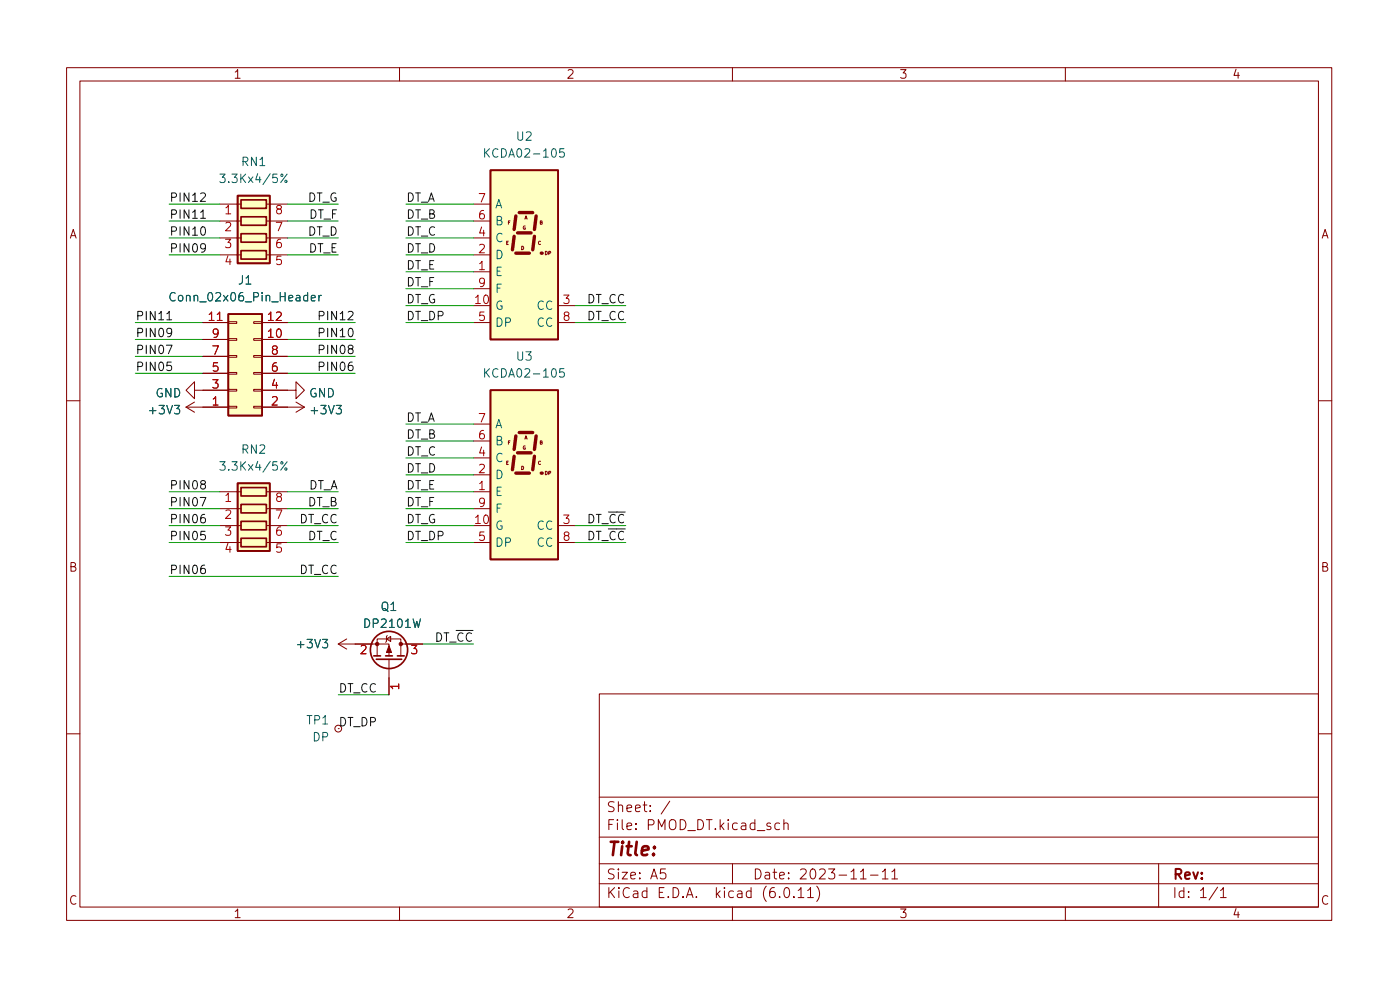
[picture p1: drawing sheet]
<svg xmlns="http://www.w3.org/2000/svg" width="210mm" height="148mm" viewBox="0 0 210 148" stroke-linecap="round" stroke-linejoin="round" font-family="sans-serif">
<g fill="none" stroke="#840000" stroke-width=".15">
<path d="M10 10.2h190v128h-190zM12 12.2h186v124h-186zM60 10.2v2M110 10.2v2M160 10.2v2M33 30.6h3.2M33 33.2h3.2M33 35.7h3.2M33 38.3h3.2M40 30.6h3.2M40 33.2h3.2M40 35.7h3.2"/>
<path d="M40 38.3h3.2M10 60.2h2M198 60.2h2M10 110.2h2M90 104.2h108v32h-108zM90 119.7h108M198 110.2h2M60 136.2v2M90 132.7h108M90 129.7h108M90 125.7h108M95.5 124.4v.1"/>
<path d="M95.5 123.6v.2M97.7 121.7v.1M97.7 120.9v.2M100.6 120.3l-1.3 1.9M110 136.2v2M110 129.7v3M117.7 123.7a.37 .37 0 0 1 .7 .1v.7M122.7 133a1.72 1.72 0 0 1 0 2.3M130.7 131.4h1.2M132.5 130.9l.4-.5v1.5M132.5 131.9h.9M133.9 130.9l.5-.5v1.5"/>
<path d="M133.9 131.9h.9M160 136.2v2M174 129.7v6.5M183.3 133.7l.4-.5v1.5M183.3 134.7h.9"/>
</g>
<g fill="#ffffc2" stroke="#ffffc2" stroke-width=".15">
<path d="M35.7 29.4h4.8v10.1h-4.8z"/>
<path d="M73.7 25.6h10.1v25.4h-10.1z"/>
</g>
<path d="M35.7 29.4h4.8v10.1h-4.8zM36.2 30h3.8v1.3h-3.8zM36.2 32.5h3.8v1.3h-3.8zM36.2 35.1h3.8v1.3h-3.8zM36.2 37.6h3.8v1.3h-3.8zM73.7 25.6h10.1v25.4h-10.1z" fill="none" stroke="#840000" stroke-width=".25"/>
<path d="M33.9 35.9h.8l-.5 .5 .4 .1v.6l-.2 .1h-.4l-.1-.1M33.9 31.2l.4-.4v1.3M33.9 33.5l.5-.1 .2 .1 .1 .2-.8 .9h.8M34.2 38.4l-.3 .9h.8M41.5 33.4h.8l-.5 1.2M41.8 31.4l-.3-.3 .1-.1 .2-.2 .4 .1 .1 .2-.1 .2-.5 .1-.2 .2 .1 .4 .2 .1 .4-.1 .1-.1v-.3l-.3-.2M42.2 35.9a.5 .5 0 0 0-.7 .6v.4l.2 .2 .3 .1 .2-.1 .1-.5-.1-.1-.4-.1-.3 .2M42.2 38.5h-.6l-.1 .6 .2-.2 .5 .1 .1 .2-.1 .4-.2 .1-.5-.1" fill="none" stroke="#a90000" stroke-width=".15"/>
<g fill="none" stroke="#006464" stroke-width=".15">
<path d="M43.1 26.1l-.9 1.3"/>
<circle cx="42.3" cy="26.3" r=".18"/>
<circle cx="42.9" cy="27.2" r=".18"/>
</g>
<path d="M77.2 35.5l-.2 2M77.5 38h2M77.5 32.4l-.3 2.1M77.7 35h2.1M78 31.9h2M80.3 35.5l-.3 2M80.5 32.4l-.2 2.1" fill="none" stroke="#840000" stroke-width=".51"/>
<circle cx="81.3" cy="38" r=".25" fill="#840000"/>
<path d="M71.1 38.3h2.6M71.1 35.7h2.6M71.1 33.2h2.6M71.1 30.6h2.6M71.1 40.8h2.6M71.1 45.9h2.6M71.1 48.4h2.6M71.1 43.3h2.6M83.8 45.9h2.6M83.8 48.4h2.6" fill="none" stroke="#840000" stroke-width=".15"/>
<path d="M82.9 22.4l.2-.1a.68 .68 0 0 1 .5 .7 .68 .68 0 0 1-.5 .6l-.2-.1-.1-.4zM84.7 22.3h-.6l-.1 .6 .2-.1 .4 .1 .2 .2-.1 .4-.2 .1-.5-.1" fill="none" stroke="#006464" stroke-width=".15"/>
<path d="M73.7 58.6h10.1v25.4h-10.1z" fill="#ffffc2" stroke="#ffffc2" stroke-width=".15"/>
<path d="M73.7 58.6h10.1v25.4h-10.1z" fill="none" stroke="#840000" stroke-width=".25"/>
<path d="M77.2 68.5l-.2 2M77.5 71h2M77.5 65.4l-.3 2.1M77.7 68h2.1M78 64.9h2M80.3 68.5l-.3 2M80.5 65.4l-.2 2.1" fill="none" stroke="#840000" stroke-width=".51"/>
<circle cx="81.3" cy="71" r=".25" fill="#840000"/>
<g fill="none" stroke="#840000" stroke-width=".15">
<path d="M29.2 58.6v1.3l-1.3-1.3 1.3-1.3v1.3h5.1M30.5 51h3.8M30.5 48.4h3.8M30.5 56h3.8M30.5 53.5h3.8M34.3 48.3h1.3v.2h-1.3zM34.3 50.8h1.3v.3h-1.3zM34.3 53.4h1.3v.2h-1.3zM34.3 55.9h1.3v.3h-1.3zM34.3 58.5h1.3v.2h-1.3zM38.1 48.3h1.3v.2h-1.3zM38.1 50.8h1.3v.3h-1.3z"/>
<path d="M38.1 53.4h1.3v.2h-1.3zM38.1 55.9h1.3v.3h-1.3zM38.1 58.5h1.3v.2h-1.3zM39.4 58.6h5v1.3l1.3-1.3-1.3-1.3v1.3M39.4 51h3.8M39.4 48.4h3.8M39.4 56h3.8M39.4 53.5h3.8M27.9 61.1h6.4M27.9 61.1l1.3 .8M29.2 60.4l-1.3 .7M33 73.8h3.2"/>
<path d="M33 78.9h3.2M33 76.4h3.2M34.3 61h1.3v.2h-1.3zM38.1 61h1.3v.2h-1.3zM39.4 61.1h6.3M40 73.8h3.2M40 78.9h3.2M40 76.4h3.2M44.4 60.4l1.3 .7M45.7 61.1l-1.3 .8M71.1 73.8h2.6M71.1 78.9h2.6"/>
<path d="M71.1 71.3h2.6M71.1 68.7h2.6M71.1 66.2h2.6M71.1 63.7h2.6M71.1 76.4h2.6M83.8 78.9h2.6M33 81.4h3.2M40 81.4h3.2M50.8 96.7h7.6v1.8M50.8 96.7l1.3 .7M52.1 95.9l-1.3 .8M56.6 98.5v-2.6h3.6v2.6"/>
<path d="M58 95.9l.7-.4v.8zM58.2 95.4l-.2 .1v.8l-.1 .1M58.4 99v5.3M60.2 96.7h3.3M71.1 81.4h2.6M83.8 81.4h2.6"/>
<circle cx="50.8" cy="109.4" r=".51"/>
</g>
<g fill="none" stroke="#006464" stroke-width=".15">
<path d="M46.2 44.4l-.4-.1-.2 .3v.3l.1 .2h.5M46.2 43.9v1.3M46.7 44.8l.7-.2-.1-.2-.4-.1-.2 .2 .1 .6h.5M47.9 44.3v.9M48.3 44.3l-.3 .1-.1 .2M82.9 55.5l.2-.2a.68 .68 0 0 1 .5 .7 .68 .68 0 0 1-.5 .6l-.2-.1-.1-.4zM84.7 55.3h-.6l-.1 .6 .2-.1 .4 .1 .2 .2-.1 .4-.2 .1-.5-.1M26.2 60.9h.8l-.4 .4 .3 .2v.5l-.2 .1h-.3l-.2-.1M43.1 69.3l-.9 1.3M50.5 60.9h.8l-.5 .4 .4 .2v.5l-.2 .1h-.3l-.2-.1M48.4 96h.8l-.4 .5 .3 .1v.5l-.1 .2h-.4l-.2-.2"/>
<circle cx="42.3" cy="69.5" r=".18"/>
<circle cx="42.9" cy="70.4" r=".18"/>
</g>
<g fill="#ffffc2" stroke="#ffffc2" stroke-width=".15">
<path d="M34.3 47.2h5.1v15.2h-5.1z"/>
<path d="M35.7 72.6h4.8v10.1h-4.8z"/>
</g>
<g fill="none" stroke="#840000" stroke-width=".25">
<path d="M34.3 47.2h5.1v15.2h-5.1zM35.7 72.6h4.8v10.1h-4.8zM36.2 73.2h3.8v1.3h-3.8zM36.2 75.7h3.8v1.3h-3.8zM36.2 78.3h3.8v1.2h-3.8zM36.2 80.8h3.8v1.3h-3.8zM56.1 98.5h1M56.5 99h3.8M57.9 98.5h1M59.7 98.5h1"/>
<circle cx="58.4" cy="97.6" r="2.79"/>
</g>
<path d="M32.6 48.1h.8M33.9 79.1h.8l-.5 .5 .4 .1v.5l-.2 .2h-.4l-.1-.2M33.9 74.4l.4-.4v1.3M33.9 76.7l.5-.1 .2 .1 .1 .2-.8 .9h.8M41.5 76.6h.8l-.5 1.2M41.8 74.6l-.3-.3 .1-.2 .2-.1 .4 .1 .1 .2-.1 .1-.5 .2-.2 .2 .1 .4 .2 .1 .4-.1 .1-.2v-.2l-.3-.2M42.2 79.1a.5 .5 0 0 0-.7 .5v.5l.2 .2 .3 .1 .2-.2 .1-.4-.1-.2h-.4l-.3 .2M34.2 81.6l-.3 .9h.8M42.2 81.6h-.6l-.1 .6 .2-.1 .5 .1 .1 .2-.1 .4-.2 .1-.5-.1M54.2 97l.5-.1 .2 .1 .1 .2-.8 .9h.8M61.8 96.9h.8l-.4 .5 .3 .1v.5l-.1 .1h-.4l-.2-.1M59.9 103h-1.3l.4 .4" fill="none" stroke="#a90000" stroke-width=".15"/>
<g fill="#840000" stroke="#840000" stroke-width=".15">
<path d="M58.4 96.9l.4 1.1h-.8z"/>
<circle cx="56.6" cy="96.7" r=".25"/>
<circle cx="60.2" cy="96.7" r=".25"/>
</g>
<path d="M30.1 29.1l.5-.1 .2 .1 .1 .2-.8 .9h.8M30.1 32.8h.8M25 51.8h.8l-.5 1.3M25.1 48h.7M52.3 46.9l.5-.2 .2 .2v.2l-.8 .9h.8M30.1 74.7h.8l-.5 1.3" fill="none" stroke="#0f0f0f" stroke-width=".15"/>
<g fill="none" stroke="#009600" stroke-width=".15">
<path d="M25.4 30.6h7.6M25.4 35.7h7.6M25.4 33.2h7.6M25.4 38.3h7.6M43.2 30.6h7.6M43.2 35.7h7.6M43.2 33.2h7.6M43.2 38.3h7.6M61 30.6h10.1M61 35.7h10.1M61 33.2h10.1M61 38.3h10.1"/>
<path d="M20.3 48.4h10.2M20.3 56h10.2M20.3 51h10.2M20.3 53.5h10.2M43.2 48.4h10.1M43.2 56h10.1M43.2 51h10.1M43.2 53.5h10.1M61 48.4h10.1M61 45.9h10.1M61 43.3h10.1M61 40.8h10.1"/>
<path d="M86.4 48.4h7.6M86.4 45.9h7.6M25.4 78.9h7.6M25.4 76.4h7.6M25.4 73.8h7.6M43.2 78.9h7.6M43.2 76.4h7.6M43.2 73.8h7.6M61 78.9h10.1M61 76.4h10.1M61 73.8h10.1M61 63.7h10.1"/>
<path d="M61 71.3h10.1M61 68.7h10.1M61 66.2h10.1M86.4 78.9h7.6M25.4 81.4h7.6M25.4 86.5h25.4M43.2 81.4h7.6M61 81.4h10.1M63.5 96.7h7.6M86.4 81.4h7.6M50.8 104.3h7.6"/>
</g>
<text font-size="2.8" fill="#840000" x="91" y="129.1">Title:</text>
<g font-size="2.1" fill="#840000">
<text x="91" y="125.1">File:</text>
<text x="91" y="122.4">Sheet:</text>
<text x="97.4" y="125.1">PMOD_DT.kicad_sch</text>
<text x="91" y="135.3">KiCad</text>
<text x="91" y="132.5">Size:</text>
<text x="97.7" y="132.5">A5</text>
<text x="98.7" y="135.3">E.D.A.</text>
<text x="107.6" y="135.3">kicad</text>
<text x="113" y="132.5">Date:</text>
<text x="114.8" y="135.3">(6.0.11)</text>
<text x="120" y="132.5">2023-11-11</text>
<text x="176" y="132.5">Rev:</text>
<text x="176" y="135.3">Id:</text>
<text x="180.1" y="135.3">1/1</text>
</g>
<g font-size="1.8" fill="#840000">
<text x="35" y="12.2">1</text>
<text x="85" y="12.2">2</text>
<text x="135" y="12.2">3</text>
<text x="185" y="12.2">4</text>
<text x="10.4" y="36.2">A</text>
<text x="198.4" y="36.2">A</text>
<text x="10.3" y="86.2">B</text>
<text x="198.3" y="86.2">B</text>
<text x="10.3" y="136.2">C</text>
<text x="198.3" y="136.2">C</text>
<text x="35" y="138.2">1</text>
<text x="85" y="138.2">2</text>
<text x="135" y="138.2">3</text>
<text x="185" y="138.2">4</text>
</g>
<g font-size="1.8" fill="#006464">
<text x="77.4" y="21.5">U2</text>
<text x="32.8" y="27.9">3.3Kx4/5%</text>
<text x="36.1" y="25.3">RN1</text>
<text x="72.4" y="24">KCDA02-105</text>
<text x="74.3" y="34.2">B</text>
<text x="74.3" y="31.7">A</text>
<text x="74.3" y="41.8">E</text>
<text x="74.3" y="39.3">D</text>
<text x="74.3" y="36.7">C</text>
<text x="25.2" y="45.6">Conn_02x06_Pin_Header</text>
<text x="35.7" y="43.1">J1</text>
<text x="74.3" y="46.9">G</text>
<text x="74.3" y="44.4">F</text>
<text x="80.5" y="46.9">CC</text>
<text x="74.3" y="49.4">DP</text>
<text x="80.5" y="49.4">CC</text>
<text x="72.4" y="57.1">KCDA02-105</text>
<text x="77.4" y="54.5">U3</text>
<text x="22.1" y="62.6">+3V3</text>
<text x="23.3" y="60">GND</text>
<text x="46.4" y="62.6">+3V3</text>
<text x="46.4" y="60">GND</text>
<text x="74.3" y="64.7">A</text>
<text x="32.8" y="71">3.3Kx4/5%</text>
<text x="36.1" y="68.5">RN2</text>
<text x="74.3" y="69.8">C</text>
<text x="74.3" y="67.2">B</text>
<text x="74.3" y="74.8">E</text>
<text x="74.3" y="72.3">D</text>
<text x="74.3" y="77.4">F</text>
<text x="74.3" y="79.9">G</text>
<text x="74.3" y="82.5">DP</text>
<text x="80.5" y="79.9">CC</text>
<text x="80.5" y="82.5">CC</text>
<text x="54.6" y="94.6">DP2101W</text>
<text x="57.1" y="92.1">Q1</text>
<text x="44.3" y="97.7">+3V3</text>
<text x="45.9" y="109.1">TP1</text>
<text x="46.8" y="111.7">DP</text>
</g>
<g font-size="1.8" fill="#0f0f0f">
<text x="25.4" y="32.8">PIN11</text>
<text x="25.4" y="35.4">PIN10</text>
<text x="25.4" y="30.3">PIN12</text>
<text x="46.2" y="30.3">DT_G</text>
<text x="46.2" y="35.4">DT_D</text>
<text x="46.4" y="32.8">DT_F</text>
<text x="61" y="32.8">DT_B</text>
<text x="61" y="35.4">DT_C</text>
<text x="61" y="30.3">DT_A</text>
<text x="25.4" y="37.9">PIN09</text>
<text x="46.3" y="37.9">DT_E</text>
<text x="61" y="40.5">DT_E</text>
<text x="61" y="37.9">DT_D</text>
<text x="61" y="45.5">DT_G</text>
<text x="61" y="43">DT_F</text>
<text x="88.1" y="45.5">DT_CC</text>
<text x="20.3" y="48.1">PIN11</text>
<text x="20.3" y="50.6">PIN09</text>
<text x="20.3" y="53.2">PIN07</text>
<text x="47.6" y="53.2">PIN08</text>
<text x="47.6" y="48.1">PIN12</text>
<text x="47.6" y="50.6">PIN10</text>
<text x="61" y="48.1">DT_DP</text>
<text x="88.1" y="48.1">DT_CC</text>
<text x="20.3" y="55.7">PIN05</text>
<text x="47.6" y="55.7">PIN06</text>
<text x="61" y="63.3">DT_A</text>
<text x="61" y="65.9">DT_B</text>
<text x="61" y="70.9">DT_D</text>
<text x="61" y="68.4">DT_C</text>
<text x="25.4" y="73.5">PIN08</text>
<text x="25.4" y="76">PIN07</text>
<text x="46.2" y="76">DT_B</text>
<text x="46.4" y="73.5">DT_A</text>
<text x="61" y="76">DT_F</text>
<text x="61" y="73.5">DT_E</text>
<text x="25.4" y="78.6">PIN06</text>
<text x="25.4" y="81.1">PIN05</text>
<text x="44.9" y="78.6">DT_CC</text>
<text x="46.2" y="81.1">DT_C</text>
<text x="61" y="81.1">DT_DP</text>
<text x="61" y="78.6">DT_G</text>
<text x="88.1" y="78.6">DT_~{CC}</text>
<text x="88.1" y="81.1">DT_~{CC}</text>
<text x="25.4" y="86.2">PIN06</text>
<text x="44.9" y="86.2">DT_CC</text>
<text x="65.2" y="96.3">DT_~{CC}</text>
<text x="50.8" y="104">DT_CC</text>
<text x="50.8" y="109">DT_DP</text>
</g>
<g font-size="1.8" fill="#a90000">
<text x="33.6" y="32.9">1</text>
<text x="71.7" y="35.5">4</text>
<text x="71.7" y="32.9">6</text>
<text x="71.7" y="30.4">7</text>
<text x="33.6" y="40.6">4</text>
<text x="71.7" y="40.5">1</text>
<text x="71.7" y="38">2</text>
<text x="71.1" y="45.6">10</text>
<text x="71.7" y="43.1">9</text>
<text x="84.4" y="45.6">3</text>
<text x="31.1" y="48.2">11</text>
<text x="31.7" y="53.2">7</text>
<text x="31.7" y="50.7">9</text>
<text x="40" y="50.7">10</text>
<text x="40" y="48.2">12</text>
<text x="40.6" y="53.2">8</text>
<text x="71.7" y="48.2">5</text>
<text x="84.4" y="48.2">8</text>
<text x="31.7" y="58.3">3</text>
<text x="31.7" y="55.8">5</text>
<text x="40.6" y="58.3">4</text>
<text x="40.6" y="55.8">6</text>
<text x="31.7" y="60.9">1</text>
<text x="40.6" y="60.9">2</text>
<text x="71.7" y="65.9">6</text>
<text x="71.7" y="63.4">7</text>
<text x="71.7" y="71">2</text>
<text x="71.7" y="68.5">4</text>
<text x="33.6" y="76.1">1</text>
<text x="71.7" y="73.6">1</text>
<text x="71.7" y="76.1">9</text>
<text x="33.6" y="83.7">4</text>
<text x="71.1" y="78.6">10</text>
<text x="71.7" y="81.2">5</text>
<text x="84.4" y="78.6">3</text>
<text x="84.4" y="81.2">8</text>
<text x="60.7" y="103.7" transform="rotate(-90 60.7 103.7)">1</text>
</g>
<g font-size=".7" fill="#840000">
<text x="76.2" y="33.8">F</text>
<text x="78.4" y="34.6">G</text>
<text x="78.7" y="33.1">A</text>
<text x="80.9" y="33.8">B</text>
<text x="75.9" y="36.9">E</text>
<text x="78.2" y="37.7">D</text>
<text x="80.7" y="36.9">C</text>
<text x="81.7" y="38.4">DP</text>
<text x="75.9" y="69.9">E</text>
<text x="76.2" y="66.9">F</text>
<text x="78.2" y="70.7">D</text>
<text x="78.4" y="67.6">G</text>
<text x="78.7" y="66.1">A</text>
<text x="80.7" y="69.9">C</text>
<text x="80.9" y="66.9">B</text>
<text x="81.7" y="71.4">DP</text>
</g>
</svg>
